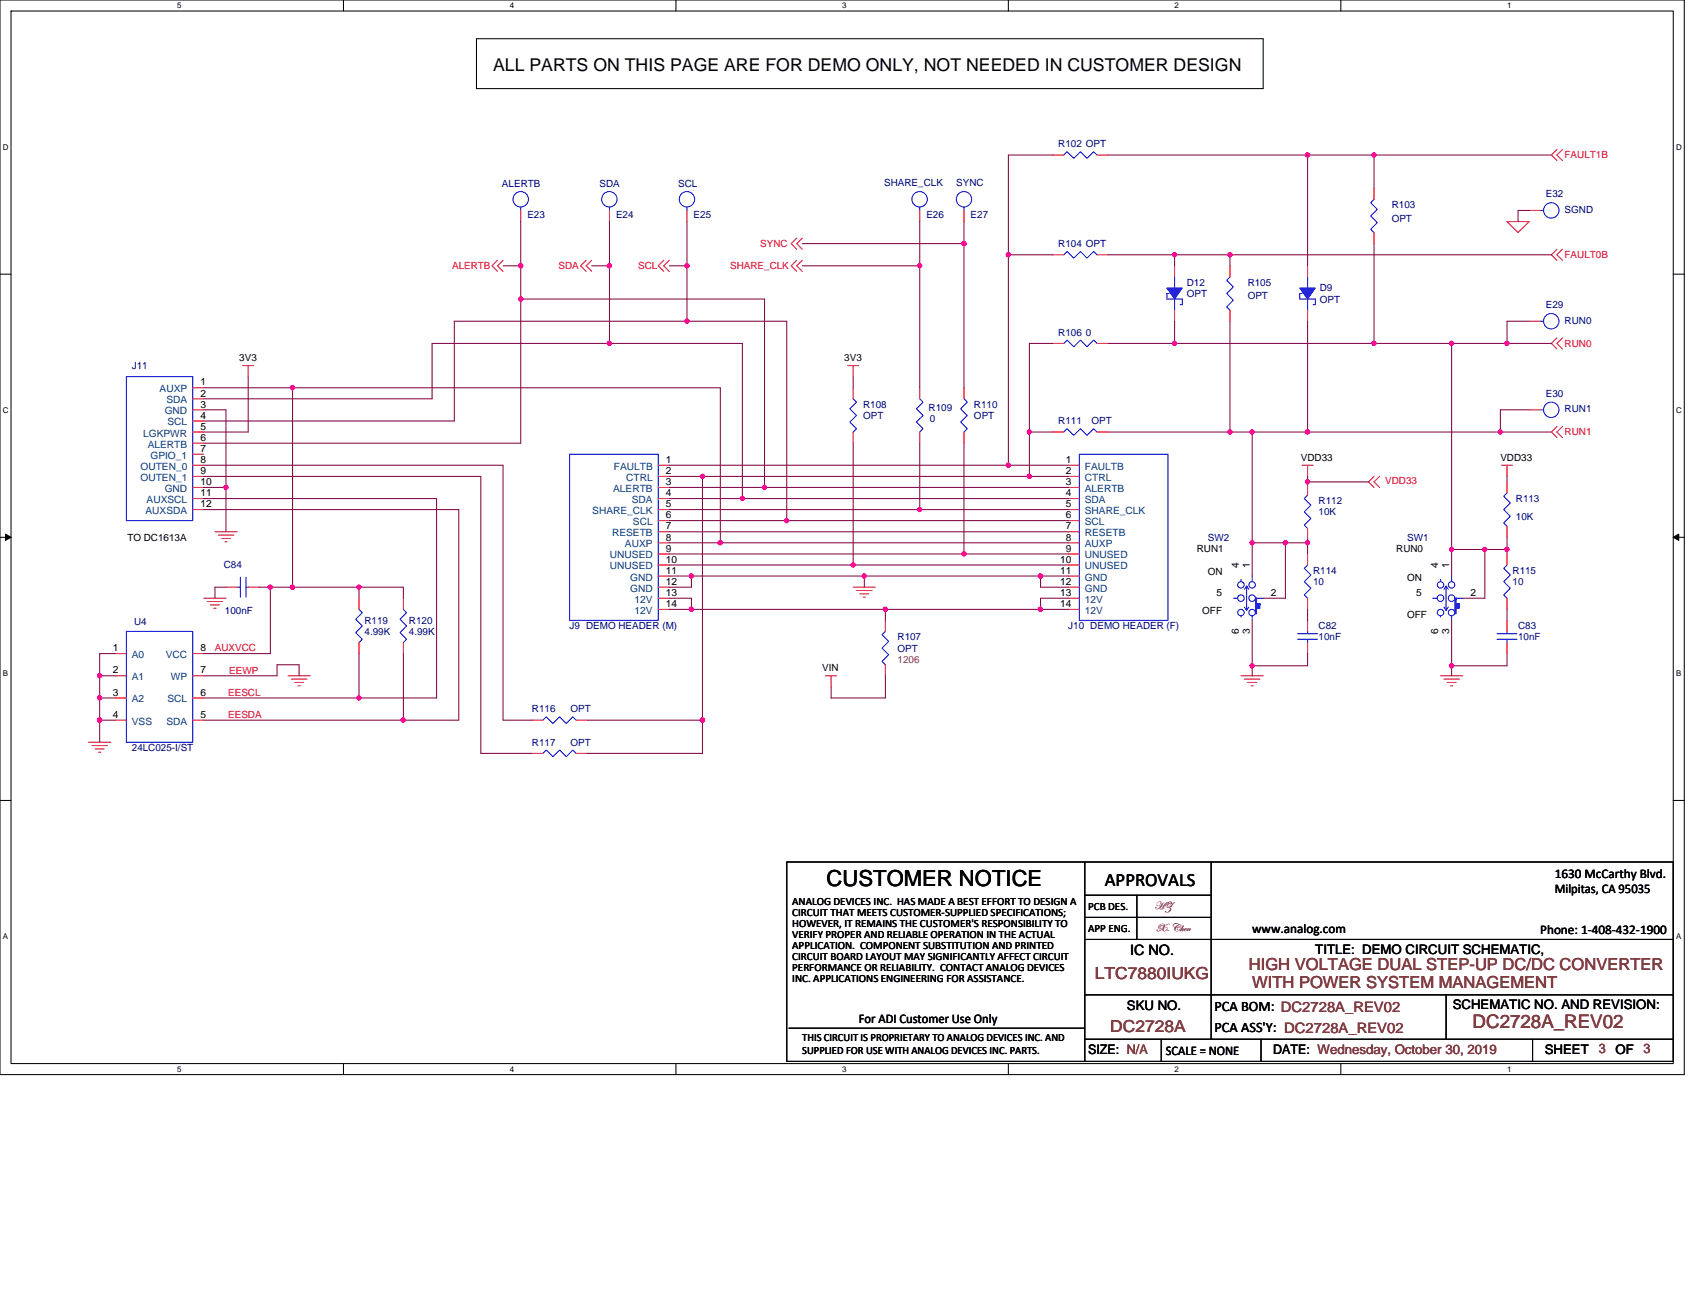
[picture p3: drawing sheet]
<svg xmlns="http://www.w3.org/2000/svg" width="279mm" height="216mm" viewBox="0 0 279 216" stroke-linecap="round" stroke-linejoin="round" font-family="sans-serif">
<path d="M0 0h278v177.4h-278zM1.8 1.8h274.3v173.8h-274.3z" fill="none" stroke="#000" stroke-width=".17"/>
<g fill="#fff">
<path d="M29.3 .2h.7v1.5h-.7z"/>
<path d="M29.3 175.7h.7v1.5h-.7z"/>
</g>
<path d="M56.7 0v1.8M56.7 175.6v1.8" fill="none" stroke="#000" stroke-width=".17"/>
<g fill="#fff">
<path d="M84.1 .2h.7v1.5h-.7z"/>
<path d="M84.1 175.7h.7v1.5h-.7z"/>
</g>
<path d="M111.5 0v1.8M111.5 175.6v1.8" fill="none" stroke="#000" stroke-width=".17"/>
<g fill="#fff">
<path d="M139 .2h.7v1.5h-.7z"/>
<path d="M139 175.7h.7v1.5h-.7z"/>
</g>
<path d="M166.4 0v1.8M166.4 175.6v1.8" fill="none" stroke="#000" stroke-width=".17"/>
<g fill="#fff">
<path d="M193.8 .2h.8v1.5h-.8z"/>
<path d="M193.8 175.7h.8v1.5h-.8z"/>
</g>
<path d="M221.3 0v1.8M221.3 175.6v1.8" fill="none" stroke="#000" stroke-width=".17"/>
<g fill="#fff">
<path d="M248.7 .2h.7v1.5h-.7z"/>
<path d="M248.7 175.7h.7v1.5h-.7z"/>
<path d="M.5 23.5h.9v1.5h-.9z"/>
<path d="M276.6 23.5h1v1.5h-1z"/>
<path d="M.5 67h.9v1.4h-.9z"/>
<path d="M276.6 67h1v1.4h-1z"/>
</g>
<path d="M0 45.3h1.8M276.1 45.3h1.9" fill="none" stroke="#000" stroke-width=".17"/>
<g fill="#fff">
<path d="M.5 110.4h.8v1.5h-.8z"/>
<path d="M276.6 110.4h.9v1.5h-.9z"/>
</g>
<path d="M0 88.7h1.8M276.1 88.7h1.9" fill="none" stroke="#000" stroke-width=".17"/>
<path d="M.9 88.2l.9 .5-.9 .5zM276.1 88.7l1-.5v1z" fill="#000" stroke="#000" stroke-width=".17"/>
<g fill="#fff">
<path d="M.5 153.8h.8v1.5h-.8z"/>
<path d="M276.6 153.8h.9v1.5h-.9z"/>
</g>
<g fill="none" stroke="#000" stroke-width=".17">
<path d="M78.6 6.4h129.9v8.2h-129.9zM0 132.1h1.8M276.1 132.1h1.9M129.8 142.3h146.3v32.9h-146.3zM179 142.3v32.9M179 155.1h97.1M179 147.8h20.9M179 151.4h20.9M187.6 147.8v7.3M199.9 142.3v29.2h76.2M130.2 169.7h48.8M179 171.5h21.1"/>
<path d="M191.6 171.5v3.7M208.1 171.5v3.7M238.7 164.2v7.3M252.9 171.5v3.7M276.1 164.2h-97.1"/>
</g>
<g fill="none" stroke="#f00" stroke-width=".17">
<path d="M85.9 34.7v1.9M100.6 34.7v1.9M113.4 34.7v1.9M131.5 39.3l-.9 .9 .9 .9M132.4 39.3l-.9 .9 .9 .9M151.8 34.7v1.9M159.1 34.7v1.9M173.7 25.6h1.9M181 25.6h1.9M226.8 38.4v1.8M226.8 31.1v1.8M248.7 36.6h3.7l-1.9 1.8z"/>
<path d="M252.4 34.7h1.8M256.9 24.7l-.9 .9 .9 .9M257.9 24.7l-1 .9 1 .9M82.1 43l-.9 .9 .9 .9M83 43l-.9 .9 .9 .9M96.7 43l-.9 .9 .9 .9M97.6 43l-.9 .9 .9 .9M109.5 43l-.9 .9 .9 .9M110.4 43l-.9 .9 .9 .9M131.5 43l-.9 .9 .9 .9M132.4 43l-.9 .9 .9 .9M173.7 42.1h1.9"/>
<path d="M173.7 56.7h1.9M181 42.1h1.9M181 56.7h1.9M193.8 51.2v1.8M193.8 43.9v1.8M203 51.2v1.8M203 43.9v1.8M215.8 51.2v1.8M215.8 43.9v1.8M252.4 53h1.8M256.9 55.8l-.9 .9 .9 .9M256.9 41.1l-.9 1 .9 .9"/>
<path d="M257.9 55.8l-1 .9 1 .9M257.9 41.1l-1 1 1 .9M31.8 64h1.8M31.8 65.8h1.8M31.8 67.6h1.8M31.8 69.5h1.8M31.8 71.3h1.8M31.8 73.2h1.8M31.8 75h1.8M31.8 76.8h1.8M31.8 78.6h1.8M40 60.3h1.9"/>
<path d="M41 60.3v1.9M108.6 76.8h1.8M108.6 78.6h1.8M139.9 60.3h1.8M140.8 60.3v1.9M140.8 64v1.8M140.8 71.3v1.9M151.8 64v1.8M151.8 71.3v1.9M159.1 64v1.8M159.1 71.3v1.9M173.7 71.3h1.9"/>
<path d="M176.3 76.8h1.8M176.3 78.6h1.8M181 71.3h1.9M214.9 76.8h1.8M215.8 76.8v1.8M215.8 79.9v1.8M226.8 78.6l-1 .9 1 1M227.7 78.6l-.9 .9 .9 1M247.8 76.8h1.8M248.7 76.8v1.8M248.7 79.5v1.9M252.4 67.6h1.8"/>
<path d="M256.9 70.4l-.9 .9 .9 .9M257.9 70.4l-1 .9 1 .9M31.8 80.5h1.8M31.8 82.3h1.8M31.8 84.1h1.8M33.6 98.7h3.7M34.2 99.3h2.5M34.7 99.8h1.5M35.5 87.8h3.6M36 88.3h2.6M36.6 88.9h1.4M37.1 89.4h.4"/>
<path d="M37.3 96.9h1.8M41 96.9h1.8M59.2 98.7v1.9M66.6 98.7v1.9M108.6 80.5h1.8M108.6 82.3h1.8M108.6 84.1h1.8M108.6 85.9h1.8M108.6 87.8h1.8M108.6 89.6h1.8M108.6 91.4h1.8M108.6 93.3h1.8"/>
<path d="M108.6 95.1h1.8M108.6 96.9h1.8M108.6 98.7h1.8M140.8 96.9h3.7M141.4 97.5h2.5M141.9 98h1.5M142.5 98.6h.3M176.3 80.5h1.8M176.3 82.3h1.8M176.3 84.1h1.8M176.3 85.9h1.8M176.3 87.8h1.8"/>
<path d="M176.3 89.6h1.8M176.3 91.4h1.8M176.3 93.3h1.8M176.3 95.1h1.8M176.3 96.9h1.8M176.3 98.7h1.8M203 98.7h.1M204.8 95.1h.1M206.7 95.1h.1M208.5 98.7h.1M215.8 98.7v1.9M215.8 91.4v1.9"/>
<path d="M215.8 87.2v1.8M235.9 98.7h.1M237.7 95.1h.1M239.6 95.1h.1M241.4 98.7h.1M248.7 98.7v1.9M248.7 91.4v1.9M248.7 86.9v1.8M19 107.9h1.8M19 111.5h1.8M19 115.2h1.8M19 118.9h1.8"/>
<path d="M31.8 118.9h1.8M31.8 115.2h1.8M31.8 111.5h1.8M31.8 107.9h1.8M35.3 100.4h.3M47.5 111.5h3.7M48.1 112.1h2.6M48.6 112.6h1.5M49.2 113.2h.4M59.2 106.1v1.8M66.6 106.1v1.8M87.8 118.9h1.8"/>
<path d="M95.1 118.9h1.8M108.6 100.6h1.8M136.2 111.5h1.9M137.2 111.5v1.9M146.1 109.7v1.8M146.1 102.4v1.8M176.3 100.6h1.8M204.8 111.5h3.7M204.8 102.4h.1M205.4 112.1h2.5M205.9 112.6h1.5M206.5 113.2h.3"/>
<path d="M206.7 102.4h.1M215.8 102.4v1.8M215.8 106.1v1.8M237.7 111.5h3.7M237.7 102.4h.1M238.3 112.1h2.5M238.8 112.6h1.5M239.4 113.2h.4M239.6 102.4h.1M248.7 102.4v1.8M248.7 106.1v1.8M14.6 122.5h3.7"/>
<path d="M15.2 123.1h2.5M15.7 123.6h1.5M16.3 124.2h.3M87.8 124.4h1.8M95.1 124.4h1.8"/>
</g>
<g fill="none" stroke="#00f" stroke-width=".17">
<path d="M85.9 34.2v.5M100.6 34.2v.5M113.4 34.2v.5M151.8 34.2v.5M159.1 34.2v.5M175.6 25.6l.5-.6 1.1 1.1 1.1-1.1 1.1 1.1 1.1-1.1 .5 .6M226.8 32.9l-.6 .6 1.1 1.1-1.1 1 1.1 1.1-1.1 1.1 .6 .6M254.2 34.7h.5M175.6 42.1l.5-.6 1.1 1.1 1.1-1.1 1.1 1.1 1.1-1.1 .5 .6M175.6 56.7l.5-.6 1.1 1.1 1.1-1.1 1.1 1.1 1.1-1.1 .5 .6M192.9 48.5h-.3v.9h2.5v.9h-.3M193.8 45.7v1.8"/>
<path d="M193.8 49.4v1.8M203 45.7l-.6 .6 1.1 1-1.1 1.2 1.1 1.1-1.1 1.1 .6 .5M214.9 48.5h-.4v.9h2.6v.9h-.4M215.8 45.7v1.8M215.8 49.4v1.8M254.2 53h.5M20.8 62.2h11v23.7h-11zM94 75h14.6v27.4h-14.6zM140.8 65.8l.6 .6-1.1 1.1 1.1 1.1-1.1 1.1 1.1 1.1-.6 .5M151.8 65.8l.5 .6-1.1 1.1 1.1 1.1-1.1 1.1 1.1 1.1-.5 .5M159.1 65.8l.5 .6-1.1 1.1 1.1 1.1-1.1 1.1 1.1 1.1-.5 .5M175.6 71.3l.5-.5 1.1 1.1 1.1-1.1 1.1 1.1 1.1-1.1 .5 .5"/>
<path d="M178.1 75h14.6v27.4h-14.6zM254.2 67.6h.5M39.1 96.9h.6M39.7 95.3v3.3M40.6 95.3v3.3M40.6 96.9h.4M203.5 98.7h.8M204.8 95.6v.4M205.7 96.7l-.3 .6M206.1 97.3l-.4-.6v4.1M206.7 95.1v.9M207.2 98.7h1.3"/>
<path d="M215.8 93.3l-.6 .5 1.1 1.1-1.1 1.1 1.1 1.1-1.1 1.1 .6 .5M215.8 81.7l-.6 .6 1.1 1.1-1.1 1.1 1.1 1.1-1.1 1.1 .6 .5M236.5 98.7h.7M237.7 95.6v.4M238.7 96.7l-.4 .6M239 97.3l-.3-.6v4.1M239.6 95.1v.9M240.1 98.7h1.3M248.7 93.3l-.5 .5 1.1 1.1-1.1 1.1 1.1 1.1-1.1 1.1 .5 .5M248.7 81.4l-.5 .5 1.1 1.1-1.1 1.1 1.1 1.1-1.1 1.1 .5 .6M20.8 104.2h11v18.3h-11zM59.2 100.6l.6 .5-1.1 1.1 1.1 1.1-1.1 1.1 1.1 1.1-.6 .6"/>
<path d="M66.6 100.6l.5 .5-1.1 1.1 1.1 1.1-1.1 1.1 1.1 1.1-.5 .6M89.6 118.9l.5-.6 1.1 1.1 1.2-1.1 1.1 1.1 1-1.1 .6 .6M146.1 104.2l-.5 .6 1.1 1.1-1.1 1.1 1.1 1.1-1.1 1.1 .5 .5M204.8 101.7v.2M205.4 100.2l.3 .6M206.1 100.2l-.4 .6M206.7 101.7v.7M214.1 105.5h3.3M214.1 104.6h3.3M215.8 104.2v.4M215.8 105.5v.6M237.7 101.7v.2"/>
<path d="M238.3 100.2l.4 .6M239 100.2l-.3 .6M239.6 101.7v.7M247.1 105.5h3.3M247.1 104.6h3.3M248.7 104.2v.4M248.7 105.5v.6M89.6 124.4l.5-.6 1.1 1.1 1.2-1.1 1.1 1.1 1-1.1 .6 .6"/>
<circle cx="85.9" cy="32.9" r="1.27"/>
<circle cx="100.6" cy="32.9" r="1.27"/>
<circle cx="113.4" cy="32.9" r="1.27"/>
<circle cx="151.8" cy="32.9" r="1.27"/>
<circle cx="159.1" cy="32.9" r="1.27"/>
<circle cx="256" cy="34.7" r="1.27"/>
<circle cx="256" cy="53" r="1.27"/>
<circle cx="256" cy="67.6" r="1.27"/>
<circle cx="204.8" cy="98.7" r=".54"/>
<circle cx="204.8" cy="96.5" r=".54"/>
<circle cx="206.6" cy="98.7" r=".54"/>
<circle cx="206.6" cy="96.5" r=".54"/>
<circle cx="237.7" cy="98.7" r=".54"/>
<circle cx="237.7" cy="96.5" r=".54"/>
<circle cx="239.6" cy="98.7" r=".54"/>
<circle cx="239.6" cy="96.5" r=".54"/>
<circle cx="204.8" cy="101.1" r=".54"/>
<circle cx="206.6" cy="101.1" r=".54"/>
<circle cx="237.7" cy="101.1" r=".54"/>
<circle cx="239.6" cy="101.1" r=".54"/>
</g>
<g fill="#00f" stroke="#00f" stroke-width=".17">
<path d="M240.1 98.7v2.6h.2v-2.6z" fill-rule="evenodd"/>
<path d="M240.3 99.7v.7h.5v-.7z" fill-rule="evenodd"/>
<path d="M192.6 47.5h2.5l-1.3 1.9z" fill-rule="evenodd"/>
<path d="M207.2 98.7v2.6h.2v-2.6z" fill-rule="evenodd"/>
<path d="M207.4 99.7v.7h.5v-.7z" fill-rule="evenodd"/>
<path d="M214.5 47.5h2.6l-1.3 1.9z" fill-rule="evenodd"/>
</g>
<g fill="none" stroke="#800040" stroke-width=".17">
<path d="M85.9 36.6v7.3M100.6 36.6v7.3M113.4 36.6v7.3M151.8 36.6v7.3M159.1 36.6v3.6M173.7 25.6h-7.3v16.5M182.9 25.6h32.9M215.8 25.6h11v5.5M215.8 25.6v18.3M226.8 25.6h29.2M252.4 34.7h-1.9v1.9M83 43.9h2.9"/>
<path d="M85.9 49.4v23.8h-52.3M85.9 43.9v5.5M85.9 49.4h40.3v31.1M97.6 43.9h3M100.6 56.7h-29.3v9.1h-37.7M100.6 43.9v12.8M100.6 56.7h21.9v25.6M110.4 43.9h3M113.4 53h16.4v32.9M113.4 43.9v9.1M113.4 53h-38.4v16.5h-41.4M132.4 40.2h26.7"/>
<path d="M132.4 43.9h19.4M151.8 43.9v20.1M159.1 40.2v23.8M166.4 42.1v34.7M166.4 42.1h7.3M173.7 56.7h-3.8v14.6M182.9 42.1h10.9v1.8M182.9 56.7h10.9M193.8 56.7h33M193.8 53v3.7M193.8 42.1h9.2M203 53v18.3"/>
<path d="M203 42.1h53M203 42.1v1.8M215.8 53v18.3h-9.1M226.8 56.7h12.8M226.8 40.2v16.5M239.6 56.7v34M239.6 56.7h9.1M248.7 56.7h7.3M252.4 53h-3.7v3.7M33.6 64h14.7M33.6 67.6h3.7v12.9M33.6 78.6h45.8v45.8h8.4"/>
<path d="M33.6 76.8h49.4v42.1h4.8M41 62.2v9.1h-7.4M48.3 64h70.6v25.6M48.3 64v32.9M110.4 76.8h56M110.4 78.6h5.5M115.9 78.6v40.3M115.9 78.6h54M140.8 62.2v1.8M140.8 73.2v20.1M151.8 73.2v10.9M159.1 73.2v18.2"/>
<path d="M166.4 76.8h9.9M169.9 71.3v7.3M169.9 78.6h6.4M169.9 71.3h3.8M182.9 71.3h20.1M203 71.3h3.7M206.7 71.3v18.3M215.8 78.6v.9M215.8 79.5h10M215.8 79.5v.4M215.8 71.3h31.8M247.6 71.3h8.4"/>
<path d="M248.7 78.6v.9M252.4 67.6h-4.8v3.7M33.6 80.5h3.7M33.6 82.3h38.5v32.9h-12.9M33.6 84.1h42.1v34.8h-9.1M37.3 96.9h-1.8v1.8M37.3 80.5v7.3M42.8 96.9h1.8M44.6 96.9h3.7M44.6 96.9v11h-11M48.3 96.9h10.9M59.2 96.9h7.4v1.8"/>
<path d="M59.2 96.9v1.8M110.4 98.7h3.7v1.9h-3.7M110.4 91.4h48.7M110.4 82.3h12.1M110.4 85.9h19.4M110.4 87.8h65.9M110.4 89.6h8.5M110.4 84.1h41.4M110.4 93.3h30.4M110.4 95.1h3.7M110.4 80.5h15.8M114.1 95.1v1.8h-3.7"/>
<path d="M114.1 95.1h28.5M118.9 89.6h57.4M122.5 82.3h53.8M126.2 80.5h50.1M129.8 85.9h46.5M140.8 93.3h35.5M142.6 95.1h29.1M142.6 95.1v1.8M151.8 84.1h24.5M159.1 91.4h17.2M171.7 95.1v1.8h4.6M171.7 95.1h4.6"/>
<path d="M176.3 98.7h-4.6v1.9M206.7 89.6v5.5M206.7 89.6h5.4M212.1 89.6v9.1h-3.6M212.1 89.6h3.7M215.8 89v.6M215.8 89.6v1.8M239.6 90.7h5.4M239.6 90.7v4.4M245 90.7v8h-3.6M245 90.7h3.7M248.7 88.7v2"/>
<path d="M248.7 90.7v.7M16.4 115.2v3.7M16.4 118.9v3.6M16.4 118.9h2.6M16.4 111.5h2.6M16.4 115.2h2.6M16.4 111.5v3.7M19 107.9h-2.6v3.6M33.6 115.2h25.6M33.6 111.5h12.1v-1.8h3.7v1.8M33.6 118.9h33M59.2 107.9v7.3"/>
<path d="M66.6 107.9v11M96.9 118.9h19M114.1 100.6h32M115.9 118.9v5.5h-19M146.1 100.6v1.8M146.1 111.5v3.7h-8.9v-1.8M146.1 100.6h25.6M171.7 100.6h4.6M206.7 102.4v7.5M206.7 109.9v1.6M215.8 100.6v1.8M215.8 107.9v2h-9.1"/>
<path d="M239.6 102.4v7.5M239.6 109.9v1.6M248.7 100.6v1.8M248.7 107.9v2h-9.1"/>
</g>
<g fill="#f0f" stroke="#f0f" stroke-width=".17">
<circle cx="44.6" cy="96.9" r=".36"/>
<circle cx="239.6" cy="56.7" r=".35"/>
<circle cx="239.6" cy="90.7" r=".35"/>
<circle cx="171.7" cy="100.6" r=".36"/>
<circle cx="193.8" cy="56.7" r=".35"/>
<circle cx="226.7" cy="56.7" r=".35"/>
<circle cx="146.1" cy="100.6" r=".36"/>
<circle cx="114.1" cy="100.6" r=".36"/>
<circle cx="114.1" cy="95.1" r=".36"/>
<circle cx="142.6" cy="95.1" r=".36"/>
<circle cx="122.5" cy="82.3" r=".36"/>
<circle cx="129.8" cy="85.9" r=".36"/>
<circle cx="206.6" cy="109.9" r=".36"/>
<circle cx="247.6" cy="71.3" r=".35"/>
<circle cx="151.8" cy="84.1" r=".35"/>
<circle cx="239.5" cy="109.9" r=".36"/>
<circle cx="203" cy="42" r=".35"/>
<circle cx="118.9" cy="89.6" r=".36"/>
<circle cx="140.8" cy="93.2" r=".36"/>
<circle cx="159.1" cy="91.4" r=".36"/>
<circle cx="37.3" cy="80.4" r=".35"/>
<circle cx="245" cy="90.7" r=".35"/>
<circle cx="215.8" cy="25.6" r=".35"/>
<circle cx="248.7" cy="90.7" r=".35"/>
<circle cx="166.4" cy="42" r=".35"/>
<circle cx="171.7" cy="95.1" r=".36"/>
<circle cx="166.4" cy="76.8" r=".36"/>
<circle cx="113.4" cy="53" r=".36"/>
<circle cx="113.4" cy="43.9" r=".36"/>
<circle cx="126.2" cy="80.4" r=".35"/>
<circle cx="115.9" cy="118.8" r=".36"/>
<circle cx="115.9" cy="78.6" r=".36"/>
<circle cx="169.9" cy="78.6" r=".35"/>
<circle cx="226.7" cy="25.6" r=".35"/>
<circle cx="100.6" cy="56.7" r=".36"/>
<circle cx="100.6" cy="43.9" r=".36"/>
<circle cx="215.8" cy="79.5" r=".35"/>
<circle cx="212.1" cy="89.6" r=".35"/>
<circle cx="59.2" cy="115.2" r=".35"/>
<circle cx="66.5" cy="118.8" r=".36"/>
<circle cx="16.4" cy="118.8" r=".36"/>
<circle cx="16.4" cy="115.2" r=".35"/>
<circle cx="16.4" cy="111.5" r=".35"/>
<circle cx="215.8" cy="89.6" r=".35"/>
<circle cx="59.2" cy="96.9" r=".35"/>
<circle cx="48.3" cy="96.9" r=".36"/>
<circle cx="48.3" cy="64" r=".36"/>
<circle cx="215.8" cy="71.3" r=".35"/>
<circle cx="206.6" cy="71.3" r=".35"/>
<circle cx="169.9" cy="71.3" r=".35"/>
<circle cx="203" cy="71.3" r=".35"/>
<circle cx="193.8" cy="42" r=".35"/>
<circle cx="248.7" cy="56.7" r=".35"/>
<circle cx="85.9" cy="43.9" r=".36"/>
<circle cx="85.9" cy="49.4" r=".36"/>
<circle cx="206.6" cy="89.6" r=".35"/>
<circle cx="159.1" cy="40.2" r=".36"/>
<circle cx="151.8" cy="43.9" r=".35"/>
</g>
<text font-size="3.6" x="136.4" y="146.3">CUSTOMER NOTICE</text>
<text font-size="3.1" x="182.3" y="146.3">APPROVALS</text>
<text font-size="3.1" fill="#804040" x="243" y="169.7">DC2728A_REV02</text>
<text font-size="2.9" x="81.4" y="11.8">ALL PARTS ON THIS PAGE ARE FOR DEMO ONLY, NOT NEEDED IN CUSTOMER DESIGN</text>
<g font-size="2.7" fill="#804040">
<text x="180.7" y="161.5">LTC7880IUKG</text>
<text x="206.1" y="160.1">HIGH VOLTAGE DUAL STEP-UP DC/DC CONVERTER</text>
<text x="206.7" y="163">WITH POWER SYSTEM MANAGEMENT</text>
<text x="183.2" y="170.3">DC2728A</text>
</g>
<g font-size="2.4">
<text x="186.5" y="157.6">IC NO.</text>
<text x="200.4" y="166.9">PCA BOM: DC2728A_REV02</text>
<text x="200.4" y="170.3">PCA ASS'Y: DC2728A_REV02</text>
</g>
<g font-size="2.2">
<text x="256.6" y="147.4">Milpitas, CA 95035</text>
<text x="256.6" y="144.9">1630 McCarthy Blvd.</text>
<text x="206.7" y="154">www.analog.com</text>
<text x="254.2" y="154.2">Phone: 1‐408‐432‐1900</text>
<text x="217.1" y="157.4">TITLE: DEMO CIRCUIT SCHEMATIC,</text>
<text x="186" y="166.7">SKU NO.</text>
<text x="239.8" y="166.5">SCHEMATIC NO. AND REVISION:</text>
<text x="141.7" y="168.8">For ADI Customer Use Only</text>
<text x="179.6" y="174">SIZE: N/A</text>
<text x="192.4" y="174.2">SCALE = NONE</text>
<text x="210.1" y="174">DATE: Wednesday, October 30, 2019</text>
<text x="254.9" y="174">SHEET</text>
<text x="266.6" y="174">OF</text>
</g>
<g font-size="2.2" fill="#804040">
<text x="263.9" y="173.8">3</text>
<text x="271.2" y="173.8">3</text>
</g>
<g font-size="1.8">
<text x="130.7" y="149.3">ANALOG DEVICES INC. HAS MADE A BEST EFFORT TO DESIGN A</text>
<text x="130.7" y="151.1">CIRCUIT THAT MEETS CUSTOMER‐SUPPLIED SPECIFICATIONS;</text>
<text x="130.7" y="153">HOWEVER, IT REMAINS THE CUSTOMER'S RESPONSIBILITY TO</text>
<text x="130.7" y="154.8">VERIFY PROPER AND RELIABLE OPERATION IN THE ACTUAL</text>
<text x="179.6" y="150.2">PCB DES.</text>
<text x="179.6" y="153.9">APP ENG.</text>
<text x="130.7" y="156.6">APPLICATION. COMPONENT SUBSTITUTION AND PRINTED</text>
<text x="130.7" y="158.4">CIRCUIT BOARD LAYOUT MAY SIGNIFICANTLY AFFECT CIRCUIT</text>
<text x="130.7" y="160.2">PERFORMANCE OR RELIABILITY. CONTACT ANALOG DEVICES</text>
<text x="130.7" y="162.1">INC. APPLICATIONS ENGINEERING FOR ASSISTANCE.</text>
<text x="132.4" y="171.8">THIS CIRCUIT IS PROPRIETARY TO ANALOG DEVICES INC. AND</text>
<text x="132.4" y="174">SUPPLIED FOR USE WITH ANALOG DEVICES INC. PARTS.</text>
</g>
<g font-size="1.8" fill="#804040">
<text x="190.5" y="150">[</text>
<text x="190.7" y="153.7">kA V{xÇ</text>
<text x="192.1" y="150">m</text>
</g>
<g font-size="1.7" fill="#004080">
<text x="26.3" y="64.7">AUXP</text>
<text x="27.2" y="68.4">GND</text>
<text x="27.5" y="66.6">SDA</text>
<text x="27.6" y="70.2">SCL</text>
<text x="23.2" y="77.5">OUTEN_0</text>
<text x="23.6" y="72.1">LGKPWR</text>
<text x="24.4" y="73.9">ALERTB</text>
<text x="24.8" y="75.7">GPIO_1</text>
<text x="101.3" y="77.5">FAULTB</text>
<text x="179" y="77.5">FAULTB</text>
<text x="23.2" y="79.4">OUTEN_1</text>
<text x="24.2" y="83">AUXSCL</text>
<text x="27.2" y="81.2">GND</text>
<text x="101.2" y="81.2">ALERTB</text>
<text x="103.4" y="79.4">CTRL</text>
<text x="104.3" y="83">SDA</text>
<text x="179" y="79.4">CTRL</text>
<text x="179" y="81.2">ALERTB</text>
<text x="179" y="83">SDA</text>
<text x="24" y="84.9">AUXSDA</text>
<text x="97.7" y="84.9">SHARE_CLK</text>
<text x="101" y="88.5">RESETB</text>
<text x="104.5" y="86.7">SCL</text>
<text x="179" y="84.9">SHARE_CLK</text>
<text x="179" y="86.7">SCL</text>
<text x="179" y="88.5">RESETB</text>
<text x="100.6" y="92.2">UNUSED</text>
<text x="100.6" y="94">UNUSED</text>
<text x="103.1" y="90.3">AUXP</text>
<text x="104" y="95.8">GND</text>
<text x="179" y="90.3">AUXP</text>
<text x="179" y="92.2">UNUSED</text>
<text x="179" y="94">UNUSED</text>
<text x="179" y="95.8">GND</text>
<text x="104" y="97.7">GND</text>
<text x="104.7" y="99.5">12V</text>
<text x="104.7" y="101.3">12V</text>
<text x="179" y="97.7">GND</text>
<text x="179" y="99.5">12V</text>
<text x="179" y="101.3">12V</text>
<text x="21.8" y="108.6">A0</text>
<text x="21.8" y="112.3">A1</text>
<text x="27.4" y="108.6">VCC</text>
<text x="28.2" y="112.3">WP</text>
<text x="21.8" y="116">A2</text>
<text x="21.8" y="119.6">VSS</text>
<text x="27.5" y="119.6">SDA</text>
<text x="27.6" y="116">SCL</text>
</g>
<g font-size="1.7">
<text x="33.1" y="65.4">2</text>
<text x="33.1" y="63.6">1</text>
<text x="33.1" y="70.9">5</text>
<text x="33.1" y="69.1">4</text>
<text x="33.1" y="67.3">3</text>
<text x="33.1" y="74.6">7</text>
<text x="33.1" y="72.8">6</text>
<text x="33.1" y="76.4">8</text>
<text x="109.9" y="76.4">1</text>
<text x="175.9" y="76.4">1</text>
<text x="33.1" y="83.7">12</text>
<text x="33.1" y="81.9">11</text>
<text x="33.1" y="78.3">9</text>
<text x="33.1" y="80.1">10</text>
<text x="109.9" y="83.7">5</text>
<text x="109.9" y="78.3">2</text>
<text x="109.9" y="81.9">4</text>
<text x="109.9" y="80.1">3</text>
<text x="175.9" y="78.3">2</text>
<text x="175.9" y="80.1">3</text>
<text x="175.9" y="81.9">4</text>
<text x="175.9" y="83.7">5</text>
<text x="109.9" y="85.6">6</text>
<text x="109.9" y="87.4">7</text>
<text x="109.9" y="89.2">8</text>
<text x="175.9" y="85.6">6</text>
<text x="175.9" y="87.4">7</text>
<text x="175.9" y="89.2">8</text>
<text x="109.9" y="91.1">9</text>
<text x="109.9" y="92.9">10</text>
<text x="109.9" y="94.7">11</text>
<text x="175" y="92.9">10</text>
<text x="175" y="94.7">11</text>
<text x="175.9" y="91.1">9</text>
<text x="204.4" y="93.8" transform="rotate(-90 204.4 93.8)">4</text>
<text x="206.3" y="93.8" transform="rotate(-90 206.3 93.8)">1</text>
<text x="237.4" y="93.8" transform="rotate(-90 237.4 93.8)">4</text>
<text x="239.2" y="93.8" transform="rotate(-90 239.2 93.8)">1</text>
<text x="109.9" y="98.4">13</text>
<text x="109.9" y="100.2">14</text>
<text x="109.9" y="96.5">12</text>
<text x="175" y="96.5">12</text>
<text x="175" y="98.4">13</text>
<text x="175" y="100.2">14</text>
<text x="200.8" y="98.4">5</text>
<text x="209.7" y="98.4">2</text>
<text x="233.7" y="98.4">5</text>
<text x="242.7" y="98.4">2</text>
<text x="18.6" y="107.5">1</text>
<text x="33.1" y="107.5">8</text>
<text x="204.4" y="104.6" transform="rotate(-90 204.4 104.6)">6</text>
<text x="206.3" y="104.6" transform="rotate(-90 206.3 104.6)">3</text>
<text x="237.4" y="104.6" transform="rotate(-90 237.4 104.6)">6</text>
<text x="239.2" y="104.6" transform="rotate(-90 239.2 104.6)">3</text>
<text x="18.6" y="111.2">2</text>
<text x="33.1" y="111.2">7</text>
<text x="18.6" y="114.8">3</text>
<text x="18.6" y="118.5">4</text>
<text x="33.1" y="118.5">5</text>
<text x="33.1" y="114.8">6</text>
</g>
<g font-size="1.6" fill="#000080">
<text x="174.6" y="24.3">R102 OPT</text>
<text x="82.8" y="30.9">ALERTB</text>
<text x="98.9" y="30.9">SDA</text>
<text x="111.9" y="30.9">SCL</text>
<text x="145.9" y="30.7">SHARE_CLK</text>
<text x="157.8" y="30.7">SYNC</text>
<text x="229.7" y="34.4">R103</text>
<text x="255.1" y="32.6">E32</text>
<text x="258.2" y="35.1">SGND</text>
<text x="87" y="36">E23</text>
<text x="101.7" y="36">E24</text>
<text x="114.5" y="36">E25</text>
<text x="152.9" y="36">E26</text>
<text x="160.2" y="36">E27</text>
<text x="174.6" y="40.8">R104 OPT</text>
<text x="229.7" y="36.6">OPT</text>
<text x="195.9" y="47.2">D12</text>
<text x="205.9" y="47.2">R105</text>
<text x="195.9" y="49">OPT</text>
<text x="205.9" y="49.4">OPT</text>
<text x="217.8" y="48.1">D9</text>
<text x="217.8" y="49.9">OPT</text>
<text x="255.1" y="50.8">E29</text>
<text x="258.2" y="53.4">RUN0</text>
<text x="174.6" y="55.4">R106 0</text>
<text x="21.8" y="60.9">J11</text>
<text x="255.1" y="65.5">E30</text>
<text x="142.5" y="67.3">R108</text>
<text x="142.5" y="69.1">OPT</text>
<text x="153.2" y="67.9">R109</text>
<text x="153.4" y="69.7">0</text>
<text x="160.7" y="67.3">R110</text>
<text x="160.7" y="69.1">OPT</text>
<text x="174.6" y="70.1">R111</text>
<text x="180.1" y="70.1">OPT</text>
<text x="258.2" y="68.1">RUN1</text>
<text x="217.6" y="83.2">R112</text>
<text x="250.2" y="82.8">R113</text>
<text x="199.3" y="89.3">SW2</text>
<text x="217.6" y="85">10K</text>
<text x="232.2" y="89.3">SW1</text>
<text x="250.2" y="85.8">10K</text>
<text x="36.9" y="93.8">C84</text>
<text x="216.7" y="94.7">R114</text>
<text x="249.6" y="94.7">R115</text>
<text x="37.1" y="101.3">100nF</text>
<text x="216.7" y="96.6">10</text>
<text x="249.6" y="96.6">10</text>
<text x="22.1" y="103.1">U4</text>
<text x="60.2" y="103">R119</text>
<text x="60.2" y="104.8">4.99K</text>
<text x="67.5" y="103">R120</text>
<text x="67.5" y="104.8">4.99K</text>
<text x="94" y="103.9">J9 DEMO HEADER (M)</text>
<text x="148.1" y="105.7">R107</text>
<text x="148.1" y="107.5">OPT</text>
<text x="176.3" y="103.9">J10 DEMO HEADER (F)</text>
<text x="217.6" y="103.9">C82</text>
<text x="217.6" y="105.7">10nF</text>
<text x="250.5" y="103.9">C83</text>
<text x="250.5" y="105.7">10nF</text>
<text x="87.8" y="117.6">R116</text>
<text x="94.2" y="117.6">OPT</text>
<text x="21.8" y="124">24LC025-I/ST</text>
<text x="87.8" y="123.1">R117</text>
<text x="94.2" y="123.1">OPT</text>
</g>
<g font-size="1.6" fill="#f00">
<text x="258.2" y="26.2">FAULT1B</text>
<text x="125.5" y="40.8">SYNC</text>
<text x="74.6" y="44.4">ALERTB</text>
<text x="92.2" y="44.4">SDA</text>
<text x="105.3" y="44.4">SCL</text>
<text x="120.5" y="44.4">SHARE_CLK</text>
<text x="258.2" y="42.6">FAULT0B</text>
<text x="258.2" y="57.3">RUN0</text>
<text x="258.2" y="71.9">RUN1</text>
<text x="228.6" y="79.9">VDD33</text>
<text x="35.5" y="107.5">AUXVCC</text>
<text x="37.8" y="111.2">EEWP</text>
<text x="37.7" y="118.5">EESDA</text>
<text x="37.7" y="114.9">EESCL</text>
</g>
<g font-size="1.6">
<text x="39.5" y="59.6">3V3</text>
<text x="139.3" y="59.6">3V3</text>
<text x="214.7" y="76.1">VDD33</text>
<text x="247.6" y="76.1">VDD33</text>
<text x="21" y="89.3">TO DC1613A</text>
<text x="197.5" y="91.1">RUN1</text>
<text x="199.3" y="94.9">ON</text>
<text x="230.4" y="91.1">RUN0</text>
<text x="232.2" y="95.8">ON</text>
<text x="198.4" y="101.3">OFF</text>
<text x="232.2" y="102.1">OFF</text>
<text x="135.7" y="110.8">VIN</text>
</g>
<text font-size="1.6" fill="#804040" x="148.1" y="109.4">1206</text>
<g font-size="1.3">
<text x="29.3" y="1.4">5</text>
<text x="84.1" y="1.4">4</text>
<text x="139" y="1.4">3</text>
<text x="193.8" y="1.4">2</text>
<text x="248.7" y="1.4">1</text>
<text x=".5" y="24.7">D</text>
<text x="276.6" y="24.7">D</text>
<text x=".5" y="68.2">C</text>
<text x="276.6" y="68.2">C</text>
<text x=".5" y="111.6">B</text>
<text x="276.6" y="111.6">B</text>
<text x=".5" y="155">A</text>
<text x="276.6" y="155">A</text>
<text x="29.3" y="176.9">5</text>
<text x="84.1" y="176.9">4</text>
<text x="139" y="176.9">3</text>
<text x="193.8" y="176.9">2</text>
<text x="248.7" y="176.9">1</text>
</g>
</svg>
